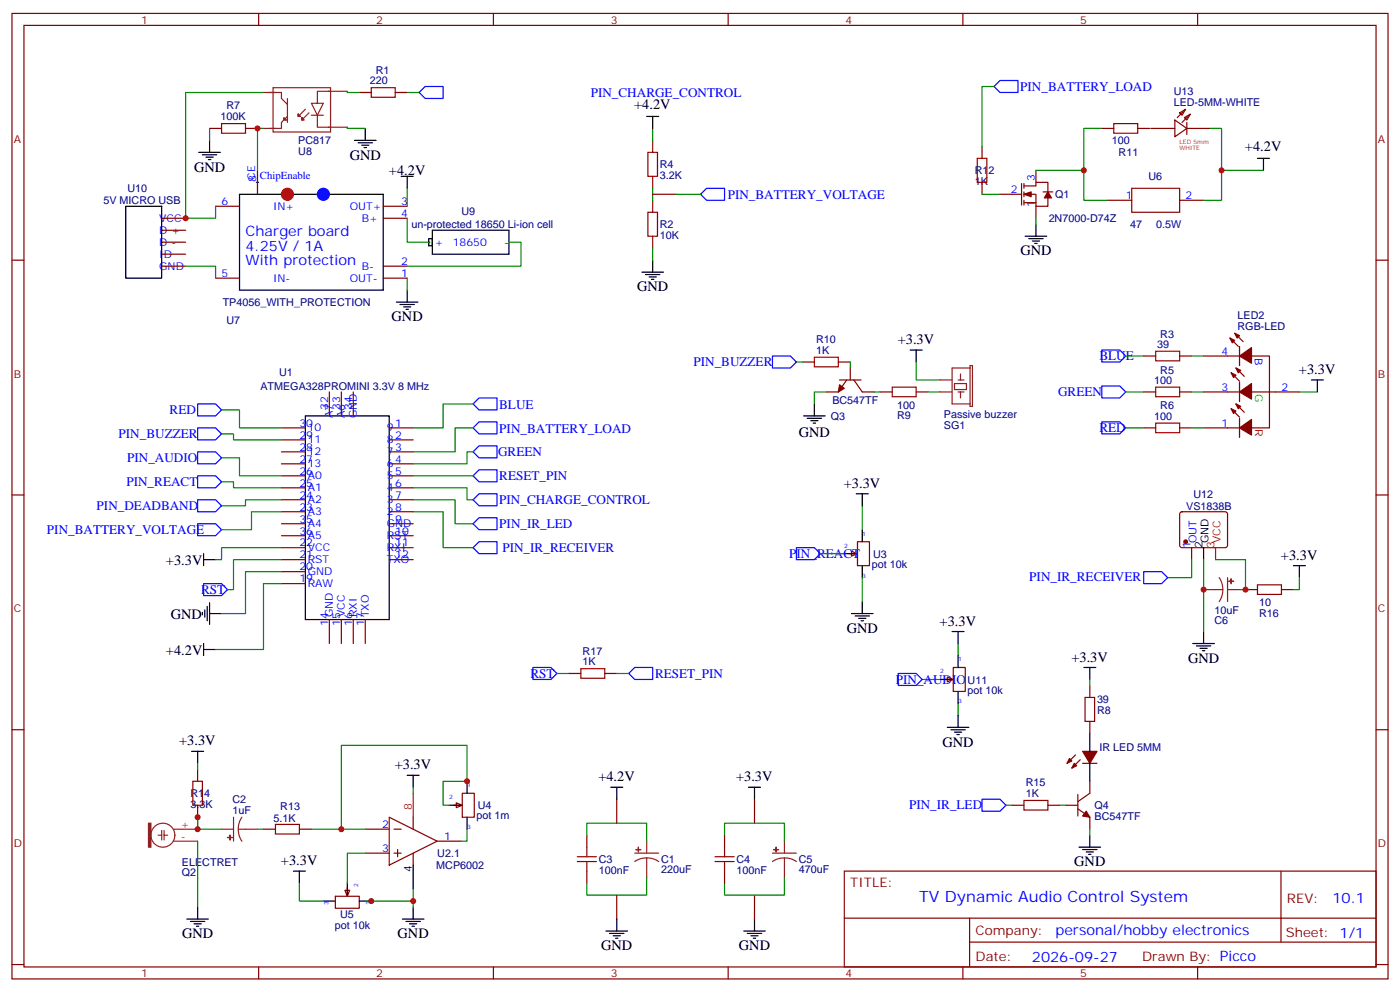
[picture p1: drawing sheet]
<svg xmlns="http://www.w3.org/2000/svg" width="412mm" height="292mm" viewBox="0 0 412 292" stroke-linecap="round" stroke-linejoin="round" font-family="sans-serif">
<g fill="none" stroke="#870000" stroke-width=".35">
<path d="M3.5 4h405.4v284.3h-405.4zM7.1 7.5h398.2v277.3h-398.2zM76.2 4v3.5M145.3 4v3.5M214.5 4v3.5M283.6 4v3.5M352.8 4v3.5M3.5 76.6h3.6M405.3 76.6h3.6M97 115.4v7.1M100.5 115.4v7.1M104.1 115.4v7.1"/>
<path d="M82.9 126h7.1M82.9 129.5h7.1M82.9 133.1h7.1M82.9 136.6h7.1M114.7 126h7M114.7 129.5h7M114.7 133.1h7M114.7 136.6h7M3.5 145.8h3.6M82.9 140.1h7.1M82.9 143.7h7.1M82.9 147.2h7.1"/>
<path d="M82.9 150.7h7.1M82.9 154.2h7.1M82.9 157.8h7.1M114.7 140.1h7M114.7 143.7h7M114.7 147.2h7M114.7 150.7h7M114.7 154.2h7M114.7 157.8h7M405.3 145.8h3.6M82.9 161.3h7.1M82.9 164.8h7.1"/>
<path d="M82.9 171.9h7.1M82.9 168.3h7.1M114.7 161.3h7M114.7 164.8h7M97 182.5v7M100.5 182.5v7M104.1 182.5v7M107.6 182.5v7M3.5 214.9h3.6M405.3 214.9h3.6M107.6 244.2h7.1M107.6 251.2h7.1"/>
<path d="M114.7 240.7l14.1 7-14.1 7.1zM116.1 244.2h2.1M116.1 251.2h2.1M117.1 250.2v2.1M121.7 240.7v3.5M121.7 251.2v3.6M128.8 247.7h7M248.7 256.5h156.6v28.3h-156.6zM377.3 256.6v20.8M248.7 270.4h156.5M285.6 277.4h119.6M285.6 270.4v14.1"/>
<path d="M3.5 284.1h3.6M76.2 284.8v3.5M145.3 284.8v3.5M214.5 284.8v3.5M283.6 284.8v3.5M352.8 284.8v3.5M405.3 284.1h3.6"/>
</g>
<path d="M90 122.5h24.7v60h-24.7zM121.7 254.8v7" fill="none" stroke="#000" stroke-width=".35"/>
<path d="M121.7 233.6v7.1" fill="none" stroke="#f00" stroke-width=".35"/>
<path d="M250.8 162.3l1.8 .8-1.8 .7z" fill="#f0f0f0" stroke="#870000" stroke-width=".35"/>
<path d="M252.6 159.5h3.5v7.1h-3.5zM250.1 163.1h1.8" fill="none" stroke="#870000" stroke-width=".35"/>
<path d="M254 156v3.5M248.7 163.1h3.5M254 166.6v3.5" fill="none" stroke="#000" stroke-width=".35"/>
<path d="M134.4 236.4l1.8 .7-1.8 .7z" fill="#f0f0f0" stroke="#870000" stroke-width=".35"/>
<path d="M133.7 237.1h1.8M136.2 233.6h3.5v7.1h-3.5z" fill="none" stroke="#870000" stroke-width=".35"/>
<path d="M132.3 237.1h3.5M137.6 230.1v3.5M137.6 240.7v3.5" fill="none" stroke="#000" stroke-width=".35"/>
<path d="M101.6 262.2h1.4l-.7 1.7z" fill="#f0f0f0" stroke="#870000" stroke-width=".35"/>
<g fill="none" stroke="#870000" stroke-width=".35">
<path d="M105.8 27.2h3.6M116.4 27.2h3.5M192.3 41.3v3.6M192.3 51.9v3.6M294.6 57.2h6.3M300.9 54v6.4M301.6 57.2h3.6v3.5h3.5v-2.4M301.6 54.8h3.6v-1.1h3.5v2.8M301.6 54v1.5M301.6 56.5v1.4M301.6 59v1.4M301.6 59.7h3.6"/>
<path d="M305.2 50.2v3.5M307.3 56.5h2.8M63.5 60.7h7.1M112.9 78.4h7M112.9 60.7h7M112.9 64.3h7M305.2 60.7v3.6M63.5 81.9h7.1M112.9 81.9h7M336.9 104.8h3.5M347.5 104.8h3.5M316.8 222.3l-2.5 2.5"/>
<path d="M318.2 223.7l-2.5 2.5M318.9 224.8h4.2M172.9 246v3.5M172.9 256.5v3.6M98.8 263.9h7v3.6h-7zM102.3 261.5v1.7"/>
</g>
<path d="M70.6 57.2h42.3v28.2h-42.3zM127.4 67.8h22.5v7.1h-22.5zM321 216v5.3M321 224.8v5.3M95.2 265.4h3.6M102.3 260.1v3.5M105.8 265.4h3.6" fill="none" stroke="#000" stroke-width=".35"/>
<path d="M109.4 25.8h7v2.8h-7zM190.9 44.9h2.8v7h-2.8zM340.4 103.4h7.1v2.9h-7.1zM170 253.7h5.7M170 252.3h5.7M172.9 249.5v2.8M172.9 253.7v2.8" fill="none" stroke="#a10000" stroke-width=".35"/>
<g fill="#870000" stroke="#870000" stroke-width=".35">
<path d="M315 223.4l.7 .7-1.4 .7z"/>
<path d="M316.4 224.8l.7 .7-1.4 .7z"/>
<path d="M318.9 221.3h4.2l-2.1 3.5z"/>
<path d="M308.7 56.5l1 1.8h-2.1z"/>
<path d="M301.6 57.2l2.1-.7v1.4z"/>
</g>
<g fill="none" stroke="#8c2424" stroke-width=".35">
<path d="M77.6 37.8h3.5M77.6 27.2h3.5M79.4 27.2h3.5v1.8l1.8 1.8M80.4 25.8h17v13.1h-17zM83.6 34.6l.7 .7h-.7zM84.7 29v7.1M84.7 34.3l-1.8 1.8v1.7h-3.5M90 32.2l-2.2 2.1v-.7v.7h.7l-.7-.7M91 33.2l-2.1 2.1v-.7v.7h.7l-.7-.7M91.7 33.9h3.5M93.5 33.9v3.6h3.5M96.7 37.5h5.6"/>
<path d="M96.7 26.9h5.6M97 26.9h-3.5v3.5h1.7l-1.7 3.5-1.8-3.5h1.8M276.9 115.4h3.6M276.9 111.9h3.6M281.2 113h3.5v1.7h-3.5zM282.2 115.4h1.8M282.2 111.9h1.8M282.9 110.1v1.8M282.9 115.4v1.8M285.8 108.4h-5.3v10.6h5.3M285.8 107.7h.7v12h-.7zM46.6 246h1"/>
<path d="M47.6 244.5v2.9M48.3 246h1.1M48.3 244.5v2.9M51.2 247.7h7M51.2 244.2h7M65.3 244.2h3.5M68.8 240.7v7M70.2 244.2l.2 1.8 .9 1.7M70.2 244.2h5.6M71.3 240.7l-.9 1.6-.2 1.9M187 251.2h7M190.5 252.7l1.9 .2 1.6 .8"/>
<path d="M190.5 252.7l-1.9 .2-1.6 .8M190.5 247.7v3.5M190.5 252.7v5.6"/>
<circle cx="48" cy="246" r="3.5"/>
</g>
<g fill="#8c2424" stroke="#8c2424" stroke-width=".35">
<path d="M43.7 242.4h.7v7.1h-.7z"/>
<path d="M187.3 250.2h1.4z"/>
<path d="M188 249.5l.1 1.4z"/>
<path d="M67.7 246l.1 1.4z"/>
<path d="M67 246.6l1.4 .1z"/>
</g>
<circle cx="84.7" cy="57.2" r="1.76" fill="#f00" stroke="#f00" stroke-width=".35"/>
<circle cx="95.2" cy="57.2" r="1.76" fill="#00f" stroke="#00f" stroke-width=".35"/>
<g fill="#870000">
<circle cx="149.9" cy="71.3" r=".18"/>
<circle cx="126.3" cy="71.3" r=".18"/>
</g>
<path d="M37 60.7h10.6v21.2h-10.6zM126.3 70.3h1.1v2.1h-1.1zM254 177.2v3.5M250.8 180.7h6.4M251.9 181.4h4.2M252.9 182.1h2.2M253.6 182.8h.8M279 214.2h6.4M280.1 214.9h4.2M281.2 215.6h2.1M281.9 216.3h.7M282.2 210.7v3.5" fill="none" stroke="#000" stroke-width=".35"/>
<path d="M47.6 64.3h7.1M47.6 67.8h7.1M47.6 71.3h7.1M47.6 74.9h7.1M47.6 78.4h7.1" fill="none" stroke="#870000" stroke-width=".35"/>
<path d="M234.6 161.3h5.3l1.8 1.8-1.8 1.7h-5.3zM264.6 198.3h5.3l1.7 1.8-1.7 1.8h-5.3z" fill="none" stroke="#00f" stroke-width=".35"/>
<path d="M254 148.9v7.1M241.7 163.1h7M282.2 189.5v3.5M271.6 200.1h5.3M282.2 207.2v3.5" fill="none" stroke="#008700" stroke-width=".35"/>
<path d="M279 199.4l1.8 .7-1.8 .7z" fill="#f0f0f0" stroke="#870000" stroke-width=".35"/>
<g fill="none" stroke="#870000" stroke-width=".35">
<path d="M61.7 37.8h3.6M72.3 37.8h3.5M324.6 37.8h3.5M335.1 37.8h3.6M339 37.8h7.1M346.1 35.3l3.5 2.5-3.5 2.5zM347.5 33.2l1.7-1-1 1.7zM348.5 32.9l-1.7 1.7M348.9 34.6l1.8-1-1.1 1.7zM349.6 37.8h7.1M349.6 36.1v3.5M350 34.3l-1.8 1.8"/>
<path d="M75.8 50.2v7M192.3 59v3.5M192.3 57.2h7M289.3 43.1v3.5M289.3 53.7v3.5M326.3 59h7.1M347.5 59h7M192.3 69.6v3.5M362.3 99.6l2.5 2.4M363.7 98.1l2.5 2.5M236.4 106.6h3.5M246.9 106.6h3.6"/>
<path d="M247.3 111.9h6.3M249.4 111.9l-2.5 3.5h-3.5M250.5 108.4v3.5M251.5 111.9l2.5 3.5h3.5M259.3 115.4h3.5M269.9 115.4h3.5M336.9 115.4h3.5M347.5 115.4h3.5M354.5 115.4h10.6M354.5 104.8h10.6M362.7 109.8l2.4 2.5M364.1 119l2.4 2.4"/>
<path d="M364.1 108.4l2.4 2.4M365.1 102v5.7M365.1 112.6v5.7M368.7 104.8h5.2v21.2h-5.2M368.7 115.4h14.1M336.9 126h3.5M347.5 126h3.5M354.5 126h10.6M362.7 120.4l2.4 2.4M365.1 123.2v5.6M347.7 150.9l.5-.2h12.7l.5 .2 .2 .5-.1 9.5-.6 .4-13-.1-.4-.6v-9.2zM351 161.3v3.5"/>
<path d="M366.9 173.6h3.5M377.5 173.6h3.5M167.6 198.3h3.5M178.2 198.3h3.5M280.8 196.6h3.5v7h-3.5zM278.3 200.1h1.8M321 201.9v3.5M321 212.4v3.6M58.2 226.6v3.5M58.2 237.1v3.6M181.7 235.4v7M222.2 235.4v7"/>
<path d="M298.1 237.1h3.5M308.7 237.1h3.5M314 237.1h3.5M317.5 238.2l3.5 2.5v3.5M317.5 234v6.3M321 230.1v3.5l-3.5 2.5M77.6 244.2h3.5M88.2 244.2h3.5M213.4 246v3.5M213.4 256.5v3.6M181.7 263.6v7.1M222.2 263.6v7.1"/>
</g>
<g fill="none" stroke="#000" stroke-width=".35">
<path d="M107.6 37.8v3.5M190.5 34.3h3.5M192.3 34.3v3.5M58.6 44.9h6.3M59.6 45.6h4.3M60.7 46.3h2.1M61.4 47h.7M61.7 41.3v3.6M104.4 41.3h6.4M105.5 42.1h4.2M106.5 42.8h2.2M107.2 43.5h.7"/>
<path d="M118.2 51.9h3.5M119.9 51.9v3.6M370.4 46.6h3.5M372.2 46.6v3.6M192.3 76.6v3.6M302 69.6h6.3M303 70.3h4.3M304.1 71h2.1M304.8 71.7h.7M305.2 66v3.6M116.8 89h6.3M117.8 89.7h4.3"/>
<path d="M118.9 90.4h2.1M119.6 91.1h.7M119.9 85.4v3.6M189.1 80.2h6.3M190.1 80.9h4.3M191.2 81.6h2.1M191.9 82.3h.7M239.9 119v3.5M268.1 103.1h3.5M269.9 103.1v3.5M386.3 111.9h3.5M388.1 111.9v3.5"/>
<path d="M236.7 122.5h6.4M237.8 123.2h4.2M238.8 123.9h2.1M239.5 124.6h.7M252.2 145.4h3.6M254 145.4v3.5M60 163.1v3.5M60 164.8h3.5M60.3 179.6v2.2M61 178.6v4.2M61.7 177.5v6.4M354.5 161.3v3.5"/>
<path d="M381 166.6h3.5M382.8 166.6v3.5M59.6 180.3v.7M60 191.3h3.5M60 189.5v3.5M61.7 180.7h3.6M280.5 186h3.5M282.2 186v3.5M282.2 193v3.6M319.3 196.6h3.5M321 196.6v3.5M351.4 189.5h6.3"/>
<path d="M352.4 190.2h4.3M353.5 190.9h2.1M354.2 191.6h.7M354.5 186v3.5M276.9 200.1h3.6M282.2 203.6v3.6M56.4 221.3h3.6M58.2 221.3v3.5M119.9 228.3h3.6M121.7 228.3v3.5M179.9 231.8h3.5M181.7 231.8v3.6"/>
<path d="M220.5 231.8h3.5M222.2 231.8v3.6M86.4 256.5h3.6M88.2 256.5v3.6M317.9 249.5h6.3M318.9 250.2h4.2M320 250.9h2.1M320.7 251.6h.7M321 246v3.5M55 270.7h6.4M56.1 271.4h4.2M57.1 272.1h2.2"/>
<path d="M57.9 272.8h.7M58.2 267.1v3.6M118.5 270.7h6.4M119.6 271.4h4.2M120.6 272.1h2.2M121.4 272.8h.7M121.7 267.1v3.6M178.5 274.2h6.4M179.6 274.9h4.2M180.6 275.6h2.1M181.3 276.3h.7M181.7 270.7v3.5"/>
<path d="M219.1 274.2h6.3M220.1 274.9h4.3M221.2 275.6h2.1M221.9 276.3h.7M222.2 270.7v3.5"/>
</g>
<g fill="none" stroke="#00f" stroke-width=".35">
<path d="M125.2 25.5h5.3v3.5h-5.3l-1.7-1.8zM294.6 23.7h5.3v3.5h-5.3l-1.8-1.7zM206.4 57.2l1.7-1.7h5.3v3.5h-5.3zM58.2 119h5.3l1.8 1.7-1.8 1.8h-5.3zM139.3 119l1.8-1.8h5.3v3.5h-5.3zM227.5 104.8h5.3l1.8 1.8-1.8 1.8h-5.3zM324.6 103.1h5.2l1.8 1.7-1.8 1.8h-5.2zM324.6 113.7h5.2l1.8 1.7-1.8 1.8h-5.2zM58.2 133.1h5.3l1.8 1.7-1.8 1.8h-5.3zM58.2 126h5.3l1.8 1.8-1.8 1.7h-5.3zM139.3 133.1l1.8-1.8h5.3v3.5h-5.3zM139.3 126l1.8-1.8h5.3v3.6h-5.3z"/>
<path d="M324.6 124.2h5.2l1.8 1.8-1.8 1.8h-5.2zM58.2 140.1h5.3l1.8 1.8-1.8 1.8h-5.3zM58.2 147.2h5.3l1.8 1.7-1.8 1.8h-5.3zM58.2 154.2h5.3l1.8 1.8-1.8 1.8h-5.3zM139.3 140.1l1.8-1.7h5.3v3.5h-5.3zM139.3 147.2l1.8-1.8h5.3v3.5h-5.3zM141.1 152.5h5.3v3.5h-5.3l-1.8-1.8zM60 171.9h5.3l1.7 1.7-1.7 1.8h-5.3zM139.3 161.3l1.8-1.8h5.3v3.6h-5.3zM336.9 168.3h5.3l1.8 1.8-1.8 1.8h-5.3zM157 196.6h5.3l1.7 1.7-1.7 1.8h-5.3zM185.2 198.3l1.8-1.7h5.3v3.5h-5.3z"/>
<path d="M289.3 235.4h5.3l1.7 1.7-1.7 1.8h-5.3z"/>
</g>
<g fill="none" stroke="#008700" stroke-width=".35">
<path d="M61.7 37.8v3.5M77.6 27.2h-22.9v37.1h8.8v-3.6M77.6 37.8h-1.8v12.4M102.3 26.9v.3h3.5M102.3 37.5v.3h5.3M119.9 27.2h3.6M192.3 37.8v3.5M292.8 25.5h-3.5v17.6M324.6 37.8h-5.3v21.2h7M356.7 37.8h3.1v21.2h-5.3M119.9 55.5v5.2M192.3 55.5v3.5"/>
<path d="M199.3 57.2h7.1M289.3 57.2h5.3M305.2 50.2h14.1M359.8 50.2h12.4M54.7 78.4h8.8v3.5M119.9 64.3v7h6.4M149.9 71.3h3.6v7.1h-33.6M192.3 73.1v3.5M305.2 64.3v1.7M119.9 81.9v3.5M139.3 119h-8.8v7h-8.8M234.6 106.6h1.8"/>
<path d="M243.4 115.4h-3.5v3.6M250.5 106.6v1.8M257.5 115.4h1.8M269.9 106.6v5.3h7M273.4 115.4h3.5M331.6 104.8h5.3M331.6 115.4h5.3M351 104.8h3.5M351 115.4h3.5M382.8 115.4h5.3M65.3 134.8h5.3v5.3h12.3M65.3 120.7h5.3v5.3h12.3"/>
<path d="M65.3 127.8h3.5v1.7h14.1M139.3 133.1h-1.7v3.5h-15.9M139.3 126h-5.2v7.1h-12.4M331.6 126h5.3M351 126h3.5M65.3 141.9h3.5v1.8h14.1M82.9 147.2h-10.6v1.7h-7M82.9 150.7h-8.8v5.3h-8.8M121.7 150.7h8.8v10.6h8.8M121.7 147.2h12.4v7h5.2M121.7 143.7h15.9v3.5h1.7M121.7 140.1h17.6"/>
<path d="M82.9 164.8h-14.1v8.8h-1.8M82.9 168.3h-10.6v12.4h-7M82.9 171.9h-5.3v19.4h-14.1M82.9 161.3h-17.6v3.5h-1.8M254 170.1v7.1M351 164.8v5.3h-7M354.5 164.8v21.2M358.1 164.8h8.8v8.8h-1.8M382.8 170.1v3.5h-1.8M164 198.3h3.6M181.7 198.3h3.5M321 200.1v1.8"/>
<path d="M58.2 224.8v1.8M121.7 231.8v1.8M132.3 237.1h-1.8v-7h7.1v-10.6h-37.1v24.7h7.1M296.3 237.1h1.8M312.2 237.1h1.8M58.2 244.2v-3.5v3.5h7.1M58.2 247.7v19.4M75.8 244.2h1.8M91.7 244.2h8.8M107.6 251.2h-5.3v8.9M137.6 244.2v3.5h-1.8M172.9 246v-3.6h17.6v5.3"/>
<path d="M190.5 258.3v5.3h-17.6v-3.5M213.4 246v-3.6h17.7v5.3M231.1 258.3v5.3h-17.7v-3.5M321 244.2v1.8M88.2 260.1v5.3h7M107.6 265.4h14.1M121.7 261.8v5.3"/>
</g>
<g fill="#870000" stroke="#870000" stroke-width=".35">
<path d="M365.1 126l3.6-2.5v4.6z"/>
<path d="M364.1 119l1.4 .7-.7 .7z"/>
<path d="M362.7 120.4l1.4 .7-.7 .7z"/>
<path d="M365.1 115.4l3.6-2.4v4.5z"/>
<path d="M364.1 108.4l1.4 .7-.7 .7z"/>
<path d="M362.7 109.8l1.4 .7-.7 .7z"/>
<path d="M365.1 104.8l3.6-2.4v4.6z"/>
<path d="M363.7 98.1l1.4 .7-.7 .8z"/>
<path d="M362.3 99.6l1.4 .7-.7 .7z"/>
<path d="M247.3 113.3l1.4 1.1-1.8 1z"/>
<path d="M320 238.9l1 1.8-2.1-.4z"/>
<circle cx="349.2" cy="159.5" r=".53"/>
</g>
<path d="M358.1 161.3v3.5" fill="none" stroke="#f00" stroke-width=".35"/>
<path d="M75.5 53.7h.7M75.8 53.3v.7" fill="none" stroke="#000" stroke-width=".29"/>
<g fill="none" stroke="#a10000" stroke-width=".35">
<path d="M65.3 36.4h7v2.8h-7zM328.1 36.4h7v2.8h-7zM287.9 46.6h2.8v7.1h-2.8zM190.9 62.5h2.8v7.1h-2.8zM239.9 105.2h7v2.8h-7zM262.8 114h7.1v2.8h-7.1zM340.4 114h7.1v2.8h-7.1zM340.4 124.6h7.1v2.8h-7.1zM370.4 172.2h7.1v2.8h-7.1zM171.1 196.9h7.1v2.8h-7.1zM319.6 205.4h2.8v7h-2.8zM56.8 230.1h2.8v7h-2.8z"/>
<path d="M301.6 235.7h7.1v2.8h-7.1zM81.1 242.8h7.1v2.8h-7.1zM210.6 253.7h5.7M210.6 252.3h5.7M213.4 249.5v2.8M213.4 253.7v2.8"/>
</g>
<path d="M354.5 173.6h5.7M359.1 170.1l.8 1.7 .3 1.8M360.2 173.6l-.2 1.9-.9 1.7M361.6 170.1v7.1M361.6 173.6h3.5M227.5 251.2h7.1M231.1 252.7l1.8 .2 1.7 .8M231.1 252.7l-1.9 .2-1.7 .8M231.1 247.7v3.5M231.1 252.7v5.6" fill="none" stroke="#8c2424" stroke-width=".35"/>
<g fill="#8c2424" stroke="#8c2424" stroke-width=".35">
<path d="M227.9 250.2h1.4z"/>
<path d="M228.6 249.5v1.4z"/>
<path d="M362.6 170.5l.1 1.4z"/>
<path d="M361.9 171.2h1.5z"/>
</g>
<path d="M333.4 55.5h14.1v7h-14.1z" fill="none" stroke="#900" stroke-width=".35"/>
<g fill="#c00">
<circle cx="54.7" cy="64.3" r=".88"/>
<circle cx="75.8" cy="37.8" r=".88"/>
<circle cx="359.8" cy="50.2" r=".88"/>
<circle cx="319.3" cy="50.2" r=".88"/>
<circle cx="100.5" cy="244.2" r=".88"/>
<circle cx="58.2" cy="244.2" r=".88"/>
<circle cx="58.2" cy="240.7" r=".88"/>
<circle cx="137.6" cy="230.1" r=".88"/>
<circle cx="121.7" cy="265.4" r=".88"/>
<circle cx="109.4" cy="265.4" r=".88"/>
<circle cx="354.5" cy="173.6" r=".88"/>
<circle cx="366.9" cy="173.6" r=".88"/>
</g>
<text font-size="4.6" fill="#00f" x="270.8" y="265.6">TV Dynamic Audio Control System</text>
<g font-size="4.2">
<text x="186.8" y="32.2">+4.2V</text>
<text x="103" y="47">GND</text>
<text x="366.7" y="44.6">+4.2V</text>
<text x="57.1" y="50.5">GND</text>
<text x="114.6" y="51.6">+4.2V</text>
<text x="300.6" y="75.2">GND</text>
<text x="187.7" y="85.8">GND</text>
<text x="115.4" y="94.6">GND</text>
<text x="264.4" y="101.3">+3.3V</text>
<text x="382.6" y="110.1">+3.3V</text>
<text x="235.3" y="128.6">GND</text>
<text x="248.6" y="143.7">+3.3V</text>
<text x="48.9" y="166.3">+3.3V</text>
<text x="377.3" y="164.8">+3.3V</text>
<text x="50.3" y="182.2">GND</text>
<text x="276.8" y="184.2">+3.3V</text>
<text x="249.4" y="186.3">GND</text>
<text x="48.9" y="192.7">+4.2V</text>
<text x="315.6" y="194.8">+3.3V</text>
<text x="350" y="195.2">GND</text>
<text x="52.8" y="219.5">+3.3V</text>
<text x="277.6" y="219.9">GND</text>
<text x="116.3" y="226.6">+3.3V</text>
<text x="176.3" y="230.1">+4.2V</text>
<text x="216.8" y="230.1">+3.3V</text>
<text x="82.8" y="254.8">+3.3V</text>
<text x="316.4" y="255.1">GND</text>
<text x="53.6" y="276.3">GND</text>
<text x="117.1" y="276.3">GND</text>
<text x="177.1" y="279.8">GND</text>
<text x="217.7" y="279.8">GND</text>
</g>
<g font-size="4.2" fill="#00f">
<text x="72.3" y="69.6">Charger board</text>
<text x="72.3" y="73.8">4.25V / 1A</text>
<text x="72.3" y="78">With protection</text>
<text x="392.5" y="265.8">10.1</text>
<text x="310.9" y="275.4">personal/hobby electronics</text>
<text x="304" y="283.2">2026-09-27</text>
</g>
<g font-size="3.9" fill="#00f">
<text x="174" y="28.5">PIN_CHARGE_CONTROL</text>
<text x="300.5" y="26.8">PIN_BATTERY_LOAD</text>
<text x="214.4" y="58.6">PIN_BATTERY_VOLTAGE</text>
<text x="204.3" y="107.8">PIN_BUZZER</text>
<text x="323.8" y="106.1">BLUE</text>
<text x="311.7" y="116.7">GREEN</text>
<text x="50" y="122">RED</text>
<text x="147.1" y="120.3">BLUE</text>
<text x="34.9" y="129">PIN_BUZZER</text>
<text x="147.1" y="127.4">PIN_BATTERY_LOAD</text>
<text x="323.8" y="127.3">RED</text>
<text x="37.5" y="136.1">PIN_AUDIO</text>
<text x="146.7" y="134.4">GREEN</text>
<text x="37.2" y="143.1">PIN_REACT</text>
<text x="147.1" y="141.5">RESET_PIN</text>
<text x="147.1" y="148.5">PIN_CHARGE_CONTROL</text>
<text x="28.5" y="150.1">PIN_DEADBAND</text>
<text x="147.1" y="155.6">PIN_IR_LED</text>
<text x="13.8" y="157.2">PIN_BATTERY_VOLTAGE</text>
<text x="148" y="162.6">PIN_IR_RECEIVER</text>
<text x="232.5" y="164.4">PIN_REACT</text>
<text x="303.2" y="171.2">PIN_IR_RECEIVER</text>
<text x="59.3" y="174.9">RST</text>
<text x="156.3" y="199.6">RST</text>
<text x="192.9" y="199.7">RESET_PIN</text>
<text x="263.9" y="201.3">PIN_AUDIO</text>
<text x="267.8" y="238.1">PIN_IR_LED</text>
</g>
<g font-size="3.9" fill="#800">
<text x="250.5" y="261.1">TITLE:</text>
<text x="379.1" y="265.8">REV:</text>
<text x="287.4" y="275.3">Company:</text>
<text x="378.7" y="275.9">Sheet: 1/1</text>
<text x="287.4" y="283">Date:</text>
<text x="336.4" y="283.1">Drawn By: Picco</text>
</g>
<g font-size="3.2" fill="#800">
<text x="41.6" y="6.9">1</text>
<text x="110.8" y="6.9">2</text>
<text x="179.9" y="6.9">3</text>
<text x="249.1" y="6.9">4</text>
<text x="318.2" y="6.9">5</text>
<text x="4.1" y="42.1">A</text>
<text x="405.9" y="42.1">A</text>
<text x="4.1" y="111.2">B</text>
<text x="405.9" y="111.2">B</text>
<text x="4.1" y="180.3">C</text>
<text x="405.9" y="180.3">C</text>
<text x="4.1" y="249.5">D</text>
<text x="405.9" y="249.5">D</text>
<text x="41.6" y="287.8">1</text>
<text x="110.8" y="287.8">2</text>
<text x="179.9" y="287.8">3</text>
<text x="249.1" y="287.8">4</text>
<text x="318.2" y="287.8">5</text>
</g>
<g font-size="3.2" fill="#000080">
<text x="110.7" y="21.8">R1</text>
<text x="108.9" y="24.8">220</text>
<text x="345.7" y="28.1">U13</text>
<text x="64.9" y="35.4">100K</text>
<text x="66.7" y="32.1">R7</text>
<text x="345.7" y="31.1">LED-5MM-WHITE</text>
<text x="87.9" y="42.4">PC817</text>
<text x="87.9" y="45.7">U8</text>
<text x="327.5" y="42.5">100</text>
<text x="329.5" y="45.8">R11</text>
<text x="194.4" y="52.7">3.2K</text>
<text x="194.4" y="49.5">R4</text>
<text x="287.2" y="51.3">R12</text>
<text x="338.3" y="53.1">U6</text>
<text x="37.5" y="56.6">U10</text>
<text x="287.2" y="54.4">1K</text>
<text x="310.8" y="58.5">Q1</text>
<text x="30.5" y="60.2">5V MICRO USB</text>
<text x="135.9" y="63.5">U9</text>
<text x="308.9" y="65.5">2N7000-D74Z</text>
<text x="121.2" y="67.2">un-protected 18650 Li-ion cell</text>
<text x="194.4" y="70.4">10K</text>
<text x="194.4" y="67.2">R2</text>
<text x="332.9" y="67.2">47</text>
<text x="340.5" y="67.2">0.5W</text>
<text x="65.6" y="90">TP4056_WITH_PROTECTION</text>
<text x="66.7" y="95.3">U7</text>
<text x="364.5" y="93.9">LED2</text>
<text x="240.4" y="101.1">R10</text>
<text x="341.8" y="99.4">R3</text>
<text x="364.5" y="97.1">RGB-LED</text>
<text x="240.4" y="104.1">1K</text>
<text x="340.9" y="102.4">39</text>
<text x="82.2" y="110.6">U1</text>
<text x="340" y="113">100</text>
<text x="341.8" y="110">R5</text>
<text x="76.7" y="114.8">ATMEGA328PROMINI 3.3V 8 MHz</text>
<text x="245.2" y="119">BC547TF</text>
<text x="244.8" y="123.7">Q3</text>
<text x="264.2" y="120.4">100</text>
<text x="264.2" y="123.4">R9</text>
<text x="278" y="123.2">Passive buzzer</text>
<text x="340" y="123.6">100</text>
<text x="341.8" y="120.6">R6</text>
<text x="278" y="126.2">SG1</text>
<text x="351.5" y="146.6">U12</text>
<text x="349.4" y="150.1">VS1838B</text>
<text x="256.8" y="167.2">pot 10k</text>
<text x="257.2" y="164.2">U3</text>
<text x="370.9" y="178.6">10</text>
<text x="357.7" y="180.7">10uF</text>
<text x="357.7" y="183.8">C6</text>
<text x="370.9" y="181.7">R16</text>
<text x="171.6" y="195.9">1K</text>
<text x="171.6" y="192.8">R17</text>
<text x="285" y="201.3">U11</text>
<text x="285" y="204.3">pot 10k</text>
<text x="323.1" y="207.2">39</text>
<text x="323.1" y="210.2">R8</text>
<text x="323.8" y="221.3">IR LED 5MM</text>
<text x="302.1" y="231.6">R15</text>
<text x="56.1" y="237.8">3.3K</text>
<text x="56.1" y="234.8">R14</text>
<text x="68.5" y="239.6">1uF</text>
<text x="68.5" y="236.5">C2</text>
<text x="82.6" y="238.7">R13</text>
<text x="140.7" y="238.3">U4</text>
<text x="302.1" y="234.7">1K</text>
<text x="322.4" y="238.3">Q4</text>
<text x="80.6" y="242">5.1K</text>
<text x="140.4" y="241.3">pot 1m</text>
<text x="322.4" y="241.4">BC547TF</text>
<text x="53.6" y="255.1">ELECTRET</text>
<text x="128.5" y="256">MCP6002</text>
<text x="128.8" y="252.4">U2.1</text>
<text x="176.4" y="257.3">100nF</text>
<text x="176.4" y="254.2">C3</text>
<text x="194.7" y="257.2">220uF</text>
<text x="194.7" y="254.2">C1</text>
<text x="217" y="257.3">100nF</text>
<text x="217" y="254.2">C4</text>
<text x="235.3" y="257.2">470uF</text>
<text x="235.3" y="254.2">C5</text>
<text x="53.6" y="258">Q2</text>
<text x="98.6" y="273.6">pot 10k</text>
<text x="100.2" y="270.4">U5</text>
</g>
<g font-size="3.2" fill="#00f">
<text x="75.5" y="53.7" transform="rotate(-90 75.5 53.7)">8CE</text>
<text x="76.6" y="52.8">ChipEnable</text>
<text x="304.8" y="53.3" transform="rotate(-90 304.8 53.3)">3</text>
<text x="297.7" y="56.9">2</text>
<text x="331.6" y="58.6">1</text>
<text x="349.2" y="58.6">2</text>
<text x="46.9" y="65.3">VCC</text>
<text x="65.3" y="60.4">6</text>
<text x="80.4" y="61.8">IN+</text>
<text x="103" y="61.8">OUT+</text>
<text x="106.5" y="65.3">B+</text>
<text x="118.2" y="60.4">3</text>
<text x="118.2" y="63.9">4</text>
<text x="304.8" y="61.1" transform="rotate(-90 304.8 61.1)">1</text>
<text x="46.9" y="68.9">D +</text>
<text x="46.9" y="72.4">D -</text>
<text x="46.9" y="75.9">ID</text>
<text x="128.1" y="72.4">+</text>
<text x="133.3" y="72.4">18650</text>
<text x="148.5" y="72.4">-</text>
<text x="46.9" y="79.4">GND</text>
<text x="65.3" y="81.6">5</text>
<text x="80.4" y="83">IN-</text>
<text x="103" y="83">OUT-</text>
<text x="106.5" y="79.4">B-</text>
<text x="118.2" y="81.6">1</text>
<text x="118.2" y="78">2</text>
<text x="359.8" y="104.5">4</text>
<text x="369.6" y="105.6" transform="rotate(90 369.6 105.6)">B</text>
<text x="359.8" y="115.1">3</text>
<text x="377.5" y="115.1">2</text>
<text x="88.2" y="125.7">30</text>
<text x="96.7" y="120.7" transform="rotate(-90 96.7 120.7)">32</text>
<text x="98.1" y="123.2" transform="rotate(-90 98.1 123.2)">A7</text>
<text x="100.2" y="120.7" transform="rotate(-90 100.2 120.7)">33</text>
<text x="101.6" y="123.2" transform="rotate(-90 101.6 123.2)">A6</text>
<text x="103.7" y="120.7" transform="rotate(-90 103.7 120.7)">34</text>
<text x="105.1" y="123.2" transform="rotate(-90 105.1 123.2)">GND</text>
<text x="116.4" y="125.7">1</text>
<text x="359.8" y="125.7">1</text>
<text x="88.2" y="129.2">29</text>
<text x="90.7" y="130.6">11</text>
<text x="90.7" y="127.1">10</text>
<text x="113.9" y="127.1">9</text>
<text x="113.9" y="130.6">8</text>
<text x="116.4" y="129.2">2</text>
<text x="88.2" y="136.2">27</text>
<text x="88.2" y="132.7">28</text>
<text x="90.7" y="137.7">13</text>
<text x="90.7" y="134.1">12</text>
<text x="113.9" y="134.1">7</text>
<text x="113.9" y="137.7">6</text>
<text x="116.4" y="132.7">3</text>
<text x="116.4" y="136.2">4</text>
<text x="88.2" y="143.3">25</text>
<text x="88.2" y="139.8">26</text>
<text x="90.7" y="141.2">A0</text>
<text x="113.9" y="141.2">5</text>
<text x="116.4" y="139.8">5</text>
<text x="116.4" y="143.3">6</text>
<text x="88.2" y="146.8">24</text>
<text x="90.7" y="148.2">A2</text>
<text x="90.7" y="144.7">A1</text>
<text x="113.9" y="144.7">4</text>
<text x="113.9" y="148.2">3</text>
<text x="116.4" y="146.8">7</text>
<text x="88.2" y="150.4">23</text>
<text x="88.2" y="153.9">35</text>
<text x="90.7" y="151.8">A3</text>
<text x="90.7" y="155.3">A4</text>
<text x="113.9" y="151.8">2</text>
<text x="113.9" y="155.3">GND</text>
<text x="116.4" y="150.4">8</text>
<text x="116.4" y="153.9">9</text>
<text x="88.2" y="160.9">22</text>
<text x="88.2" y="157.4">36</text>
<text x="90.7" y="158.8">A5</text>
<text x="113.9" y="158.8">RST</text>
<text x="116.4" y="157.4">10</text>
<text x="116.4" y="160.9">11</text>
<text x="350.7" y="161.5" transform="rotate(-90 350.7 161.5)">1</text>
<text x="352.4" y="160" transform="rotate(-90 352.4 160)">OUT</text>
<text x="88.2" y="168">20</text>
<text x="88.2" y="164.5">21</text>
<text x="90.7" y="165.9">RST</text>
<text x="90.7" y="162.3">VCC</text>
<text x="113.9" y="162.3">RXI</text>
<text x="113.9" y="165.9">TXO</text>
<text x="116.4" y="164.5">12</text>
<text x="88.2" y="171.5">19</text>
<text x="90.7" y="172.9">RAW</text>
<text x="90.7" y="169.4">GND</text>
<text x="96.7" y="184.2" transform="rotate(-90 96.7 184.2)">14</text>
<text x="98.1" y="181.8" transform="rotate(-90 98.1 181.8)">GND</text>
<text x="100.2" y="184.2" transform="rotate(-90 100.2 184.2)">15</text>
<text x="101.6" y="181.8" transform="rotate(-90 101.6 181.8)">VCC</text>
<text x="103.7" y="184.2" transform="rotate(-90 103.7 184.2)">16</text>
<text x="105.1" y="181.8" transform="rotate(-90 105.1 181.8)">RXI</text>
<text x="107.2" y="184.2" transform="rotate(-90 107.2 184.2)">17</text>
<text x="108.7" y="181.8" transform="rotate(-90 108.7 181.8)">TXO</text>
<text x="112.5" y="243.8">2</text>
<text x="112.5" y="250.9">3</text>
<text x="130.9" y="247.4">1</text>
</g>
<text font-size="3.2" fill="#0f0" x="369.7" y="116.1" transform="rotate(90 369.7 116.1)">G</text>
<g font-size="3.2" fill="#f00">
<text x="369.7" y="126.4" transform="rotate(90 369.7 126.4)">R</text>
<text x="357.7" y="161.5" transform="rotate(-90 357.7 161.5)">3</text>
<text x="359.5" y="160" transform="rotate(-90 359.5 160)">VCC</text>
<text x="121.4" y="238.5" transform="rotate(-90 121.4 238.5)">8</text>
</g>
<g font-size="3.2">
<text x="354.2" y="161.5" transform="rotate(-90 354.2 161.5)">2</text>
<text x="356" y="160" transform="rotate(-90 356 160)">GND</text>
<text x="121.4" y="256.9" transform="rotate(-90 121.4 256.9)">4</text>
</g>
<g font-size="3.2" fill="#8d2323">
<text x="53.3" y="243.8">+</text>
<text x="53.3" y="247.4">-</text>
</g>
<g font-size="1.8" fill="#f00">
<text x="347.5" y="42.4">LED 5mm</text>
<text x="347.5" y="44.2">WHITE</text>
</g>
<g font-size="1.8" fill="#00f">
<text x="248.7" y="161.3">2</text>
<text x="254" y="157.8">1</text>
<text x="254" y="170.1">3</text>
<text x="282.2" y="194.8">1</text>
<text x="276.9" y="198.3">2</text>
<text x="282.2" y="207.2">3</text>
<text x="137.6" y="231.8">1</text>
<text x="132.3" y="235.4">2</text>
<text x="137.6" y="244.2">3</text>
<text x="105.5" y="261.3" transform="rotate(-90 105.5 261.3)">2</text>
<text x="96.7" y="266.6" transform="rotate(-90 96.7 266.6)">3</text>
<text x="109.1" y="266.6" transform="rotate(-90 109.1 266.6)">1</text>
</g>
</svg>
